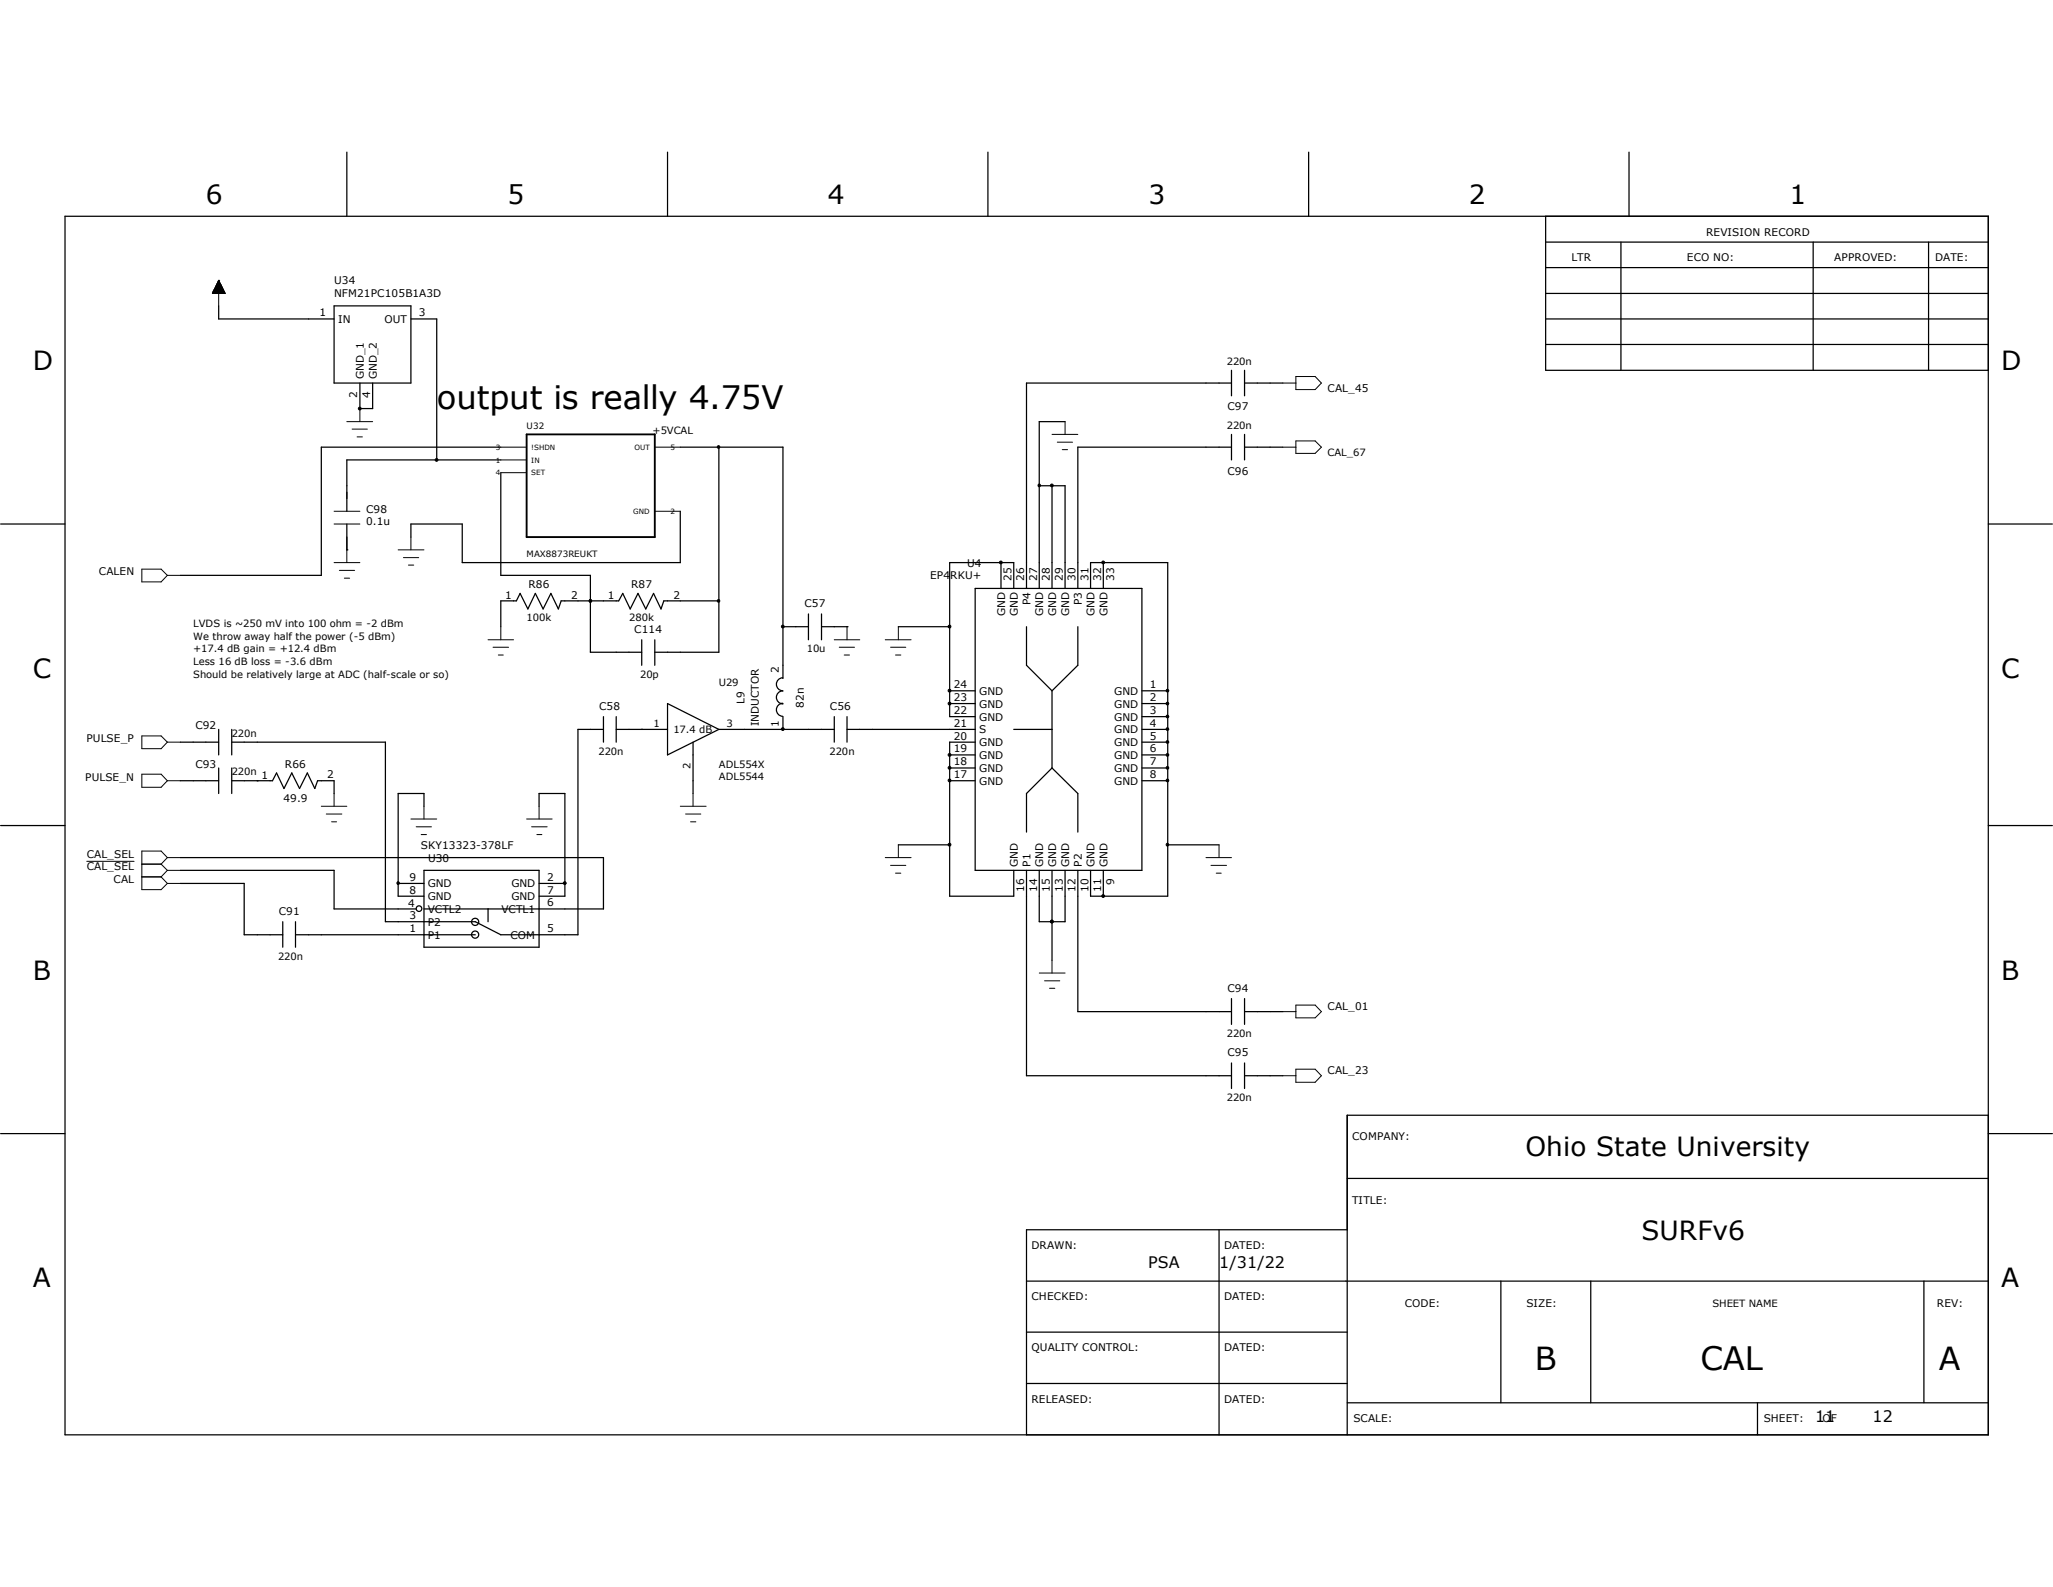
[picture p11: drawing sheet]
<svg xmlns="http://www.w3.org/2000/svg" width="279mm" height="216mm" viewBox="0 0 279 216" stroke-linecap="round" stroke-linejoin="round" font-family="sans-serif">
<g fill="none" stroke="#000" stroke-width=".17">
<path d="M8.8 29.4h261.8v165.8h-261.8zM47.2 20.7v8.7M90.8 20.7v8.7M134.5 20.7v8.7M178.1 20.7v8.7M210.4 32.9h60.2M210.4 36.4h60.2M210.4 29.4v21h60.2M210.4 39.9h60.2M220.6 32.9v17.5M221.7 20.7v8.7M246.8 32.9v17.5"/>
<path d="M262.5 32.9v17.5M29.8 41.6v1.8h15.7M45.5 41.6h10.4v10.5h-10.4zM49 55.6h.1M49 52.1v3.5M50.7 52.1v3.5h-1.7M55.9 43.4h3.5v19.2M144.9 57.4h-3.5v22.7M167.6 52.1h-27.9v28M167.6 50.4v3.4M167.6 59.1v3.5M169.4 50.4v3.4"/>
<path d="M169.4 59.1v3.5M169.4 52.1h5.2M210.4 43.4h60.2M210.4 46.9h60.2M.1 71.3h8.7M47.2 74.8h.1M47.2 71.3v3.5M68.2 62.6h-21v7M68.2 60.8h-24.5v17.5h-19.1M68.2 64.3v14h12.1v10.4h7M92.6 69.6v6.9h-29.7v-5.2h-7v1.8M92.6 60.8h14v31.4"/>
<path d="M97.8 60.8v27.9h-8.7M136.2 76.5h.1M136.2 76.5v3.6M141.4 66.1h3.5v14M143.2 66.1v14M150.2 76.5h.1M150.2 76.5v3.6M167.6 60.8h-20.9v19.3M169.4 60.8h5.2M270.6 71.3h8.7M29.8 99.2v3.5M31.5 99.2v3.5"/>
<path d="M80.3 81.7h.1M82.1 99.2h-3.4v28h-10.5l-3.5-1.8h-12.2v-24.4h-21M82.1 97.5v3.5M83.9 99.2h6.9M83.9 97.5v3.5M87.3 99.2h.1M87.3 87v3.5M89.1 87v3.5M90.8 95.7l7 3.5-7 3.5zM97.8 99.2h15.7M97.8 81.7h-7.5l-.3 1.1-1.1-2.1-1 2.1-1.1-2.1-1 2.1-1-2.1-.6 1h-7.8l-.4 1.1-1-2.1-1.1 2.1-1-2.1-1.1 2.1-1-2.1-.5 1h-2.1v3.6M106.6 99.2h.1"/>
<path d="M106.6 85.3h.1M106.6 97.5v1.7M106.6 85.3h3.4M106.6 95.8l-.1-.1a.89 .89 0 0 0-.8 .9 .89 .89 0 0 0 .8 .9M106.6 94a.87 .87 0 0 0-.9 .9 .87 .87 0 0 0 .8 .9M106.6 92.3l-.1-.1a.89 .89 0 0 0-.8 .9 .89 .89 0 0 0 .8 .9M110 83.5v3.5M111.8 85.3h3.5M111.8 83.5v3.5M113.5 97.5v3.5M115.3 85.3h.1M115.3 99.2h17.4"/>
<path d="M115.3 97.5v3.5M122.3 85.3h6.9M129.2 94h.1M129.2 95.7h.1M129.2 94h3.5M129.2 95.7h3.5M132.7 80.1h22.7v38.3h-22.7zM138 99.2h5.2M138 80.1v-3.6h-8.8v21h3.5M139.7 85.3v5.2l3.5 3.5M143.2 94v10.5M146.7 85.3v5.2l-3.5 3.5"/>
<path d="M148.4 80.1v-3.6h10.5v45.4h-10.5v-3.5M155.4 99.2h3.5M155.4 94h3.5M155.4 95.7h3.5M155.4 97.5h3.5M158.9 94h.1M158.9 97.5h.1M158.9 95.7h.1M158.9 99.2h.1M.1 112.3h8.7M24.6 118.4h20.9v5.3h11.1M24.6 101h5.2"/>
<path d="M24.6 106.2h5.2M24.6 116.7h57.5v7h-24.4M29.8 104.5v3.4M31.5 106.2h5.6l.5-1 1.1 2.1 1-2.1 1.1 2.1 1-2.1 1 2.1 .4-1.1h2.3v1.7M31.5 104.5v3.4M35 106.2h.1M57.7 118.4h15.7v10.5h-15.7zM57.7 109.7v-1.8h-3.5v14h3.5M73.4 109.7v-1.8h3.5v14h-3.5M94.3 101v6.9M122.3 114.9h6.9M129.2 102.7h.1"/>
<path d="M129.2 104.5h.1M129.2 106.2h.1M129.2 102.7h3.5M129.2 104.5h3.5M129.2 106.2h3.5M132.7 101h-3.5v20.9h8.8v-3.5M139.7 118.4v27.9h27.9M141.4 118.4v7h3.5v-7M143.2 104.5l-3.5 3.4v5.3M143.2 118.4v12.2M143.2 104.5l3.5 3.4v5.3M146.7 118.4v19.2h20.9"/>
<path d="M150.2 118.4v3.5M155.4 101h3.5M155.4 102.7h3.5M155.4 104.5h3.5M155.4 106.2h3.5M158.9 101h.1M158.9 102.7h.1M158.9 104.5h.1M158.9 106.2h.1M158.9 114.9h7M270.6 112.3h8.7M24.6 120.2h8.6v7h5.3"/>
<path d="M38.5 125.4v3.5M40.2 127.2h24.5M40.2 125.4v3.5M54.2 120.2h.1M54.2 120.2h3.5M66.4 123.7v1.7M73.4 120.2h3.5M76.9 120.2h.1M143.2 125.4h.1M150.2 121.9h.1M167.6 135.8v3.6M169.4 137.6h5.2"/>
<path d="M169.4 135.8v3.6M.1 154.2h8.7M167.6 144.6v3.5M169.4 144.6v3.5M169.4 146.3h5.2M270.6 151.7h-87.3v43.5M270.6 154.2h8.7M139.7 174.3h130.9M165.9 167.3v27.9M183.3 160.3h87.3M183.3 167.3h-43.6v27.9M204.3 174.3v16.5"/>
<path d="M216.5 174.3v16.5M261.8 174.3v16.5M139.7 181.2h43.6M139.7 188.2h43.6M183.3 190.8h87.3M239.2 190.8v4.4"/>
<circle cx="57" cy="123.6" r=".38"/>
<circle cx="64.7" cy="125.4" r=".49"/>
<circle cx="64.7" cy="127.1" r=".49"/>
</g>
<g fill="none" stroke="#000" stroke-width=".14">
<path d="M28.9 39.9v-.1h1.7v.1M29 39.8h1.6M29 39.9v-.2h1.5v.2M29 39.6h1.5M29 39.9v-.4h1.4v.4M29.1 39.5h1.3M29.1 39.9v-.5h1.3v.5M29.2 39.3h1.2M29.2 39.9v-.6h1.1v.6M29.3 39.2h1M29.3 39.9v-.8h1v.8M29.3 39.1h.9"/>
<path d="M29.4 38.9h.7M29.4 39.9v-1.1h.7v1.1M29.5 38.8h.6M29.5 39.9v-1.2h.6v1.2M29.5 38.7h.5M29.6 38.5h.3M29.7 38.4h.2M29.7 39.9v-1.6h.1v1.6M29.8 38.1h.1M29.8 38.1v3.5M29.8 38.1l.8 1.8h-1.7M29.8 38.1l-.9 1.8"/>
<path d="M29.8 38.2h.1M29.9 38.4h-.3v1.5M29.9 38.4v1.5M30 38.6h-.5v1.3M30 38.5v1.4M30.2 39h-.9v.9M30.2 38.9v1M47.2 57.4h3.5M47.9 58.4h2.1M48.6 59.4h.7M49 55.6v1.8M143.2 59.1h3.5"/>
<path d="M144.9 57.4v1.7M174.6 52.1h1.8M176.4 51.2h2.6l.8 .9-.8 .9h-2.6zM176.4 60h2.6l.8 .8-.8 .9h-2.6zM19.3 77.4h2.6l.9 .9-.9 .9h-2.6zM22.8 78.3h1.8M45.5 69.6h3.5M45.5 71.3h3.5M45.5 76.5h3.5M46.2 77.6h2.1M46.9 78.7h.7M47.2 74.8v1.7"/>
<path d="M54.2 74.8h3.5M54.9 75.9h2.1M55.6 76.9h.7M55.9 73.1v1.7M68.2 60.8h3.5M68.2 62.6h3.5M68.2 64.3h3.5M89.1 69.6h3.5M89.1 60.8h3.5M143.9 60.2h2.1M144.6 61.2h.7M174.6 60.8h1.8"/>
<path d="M66.4 87h3.5M67.1 88.1h2.1M67.8 89.1h.7M68.2 85.3v1.7M113.5 87h3.5M114.2 88.1h2.1M114.9 89.1h.7M115.3 85.3v1.7M120.5 87h3.5M121.2 88.1h2.1M121.9 89.1h.7M122.3 85.3v1.7"/>
<path d="M11.8 117.2h6.4M19.3 100.1h2.6l.9 .9-.9 .9h-2.6zM19.3 105.3h2.6l.9 .9-.9 .9h-2.6zM19.3 119.3h2.6M19.3 117.6h2.6M21.9 119.3l.9 .9M21.9 117.6l.9 .8M22.8 116.7l-.9-.9h-2.6v5.2h2.6l.9-.8M22.8 101h1.8M22.8 106.2h1.8M22.8 116.7h1.8M22.8 118.4h1.8"/>
<path d="M22.8 118.4l-.9 .9M22.8 116.7l-.9 .9M43.7 109.7h3.5M44.4 110.7h2.1M45.1 111.8h.7M45.5 107.9v1.8M55.9 111.4h3.5M56.6 112.5h2.1M57.3 113.5h.7M57.7 109.7v1.7M71.7 111.4h3.4M72.3 112.5h2.2"/>
<path d="M73.1 113.5h.6M73.4 109.7v1.7M92.6 109.7h3.5M93.3 110.7h2.1M94 111.8h.7M94.3 107.9v1.8M120.5 116.7h3.5M121.2 117.7h2.1M121.9 118.8h.7M122.3 114.9v1.8M164.1 116.7h3.5M164.8 117.7h2.1"/>
<path d="M165.5 118.8h.7M165.9 114.9v1.8M22.8 120.2h1.8M141.4 132.4h3.5M142.2 133.4h2M142.8 134.5h.8M143.2 130.6v1.8M174.6 137.6h1.8M176.4 136.7h2.6l.8 .9-.8 .9h-2.6zM174.6 146.3h1.8M176.4 145.5h2.6l.8 .8-.8 .9h-2.6z"/>
</g>
<path d="M71.7 59.1h17.4v14h-17.4z" fill="none" stroke="#000" stroke-width=".25"/>
<g fill="#000" stroke="#000" stroke-width=".14">
<circle cx="49" cy="55.6" r=".19"/>
<circle cx="59.4" cy="62.6" r=".19"/>
<circle cx="97.8" cy="60.8" r=".18"/>
<circle cx="136.2" cy="76.5" r=".19"/>
<circle cx="141.4" cy="66" r=".18"/>
<circle cx="143.2" cy="66" r=".19"/>
<circle cx="150.1" cy="76.5" r=".19"/>
<circle cx="80.3" cy="81.7" r=".18"/>
<circle cx="97.8" cy="81.7" r=".18"/>
<circle cx="106.5" cy="85.2" r=".19"/>
<circle cx="106.5" cy="99.2" r=".19"/>
<circle cx="129.2" cy="85.2" r=".19"/>
<circle cx="129.2" cy="94" r=".19"/>
<circle cx="129.2" cy="95.7" r=".19"/>
<circle cx="158.9" cy="99.2" r=".18"/>
<circle cx="158.9" cy="93.9" r=".18"/>
<circle cx="158.9" cy="95.7" r=".18"/>
<circle cx="158.9" cy="97.5" r=".18"/>
<circle cx="129.2" cy="104.5" r=".19"/>
<circle cx="129.2" cy="102.7" r=".19"/>
<circle cx="129.2" cy="114.9" r=".19"/>
<circle cx="129.2" cy="106.2" r=".19"/>
<circle cx="158.9" cy="114.9" r=".18"/>
<circle cx="158.9" cy="106.2" r=".18"/>
<circle cx="158.9" cy="100.9" r=".18"/>
<circle cx="158.9" cy="102.7" r=".18"/>
<circle cx="158.9" cy="104.4" r=".18"/>
<circle cx="54.2" cy="120.1" r=".18"/>
<circle cx="76.9" cy="120.1" r=".19"/>
<circle cx="143.2" cy="125.4" r=".19"/>
<circle cx="150.1" cy="121.9" r=".19"/>
</g>
<g font-size="4.4">
<text x="59.4" y="55.6">output is really 4.75V</text>
<text x="231.4" y="186.4">CAL</text>
</g>
<g font-size="4.3">
<text x="208.9" y="186.4">B</text>
<text x="263.9" y="186.4">A</text>
</g>
<g font-size="3.6">
<text x="28" y="27.7">6</text>
<text x="69" y="27.7">5</text>
<text x="112.6" y="27.7">4</text>
<text x="156.3" y="27.7">3</text>
<text x="199.9" y="27.7">2</text>
<text x="243.5" y="27.7">1</text>
<text x="4.5" y="50.4">D</text>
<text x="272.3" y="50.4">D</text>
<text x="4.5" y="92.2">C</text>
<text x="272.3" y="92.2">C</text>
<text x="4.5" y="133.3">B</text>
<text x="272.3" y="133.3">B</text>
<text x="207.6" y="157.3">Ohio State University</text>
<text x="223.4" y="168.7">SURFv6</text>
<text x="4.5" y="175.1">A</text>
<text x="272.3" y="175.1">A</text>
</g>
<g font-size="2.2">
<text x="156.3" y="172.5">PSA</text>
<text x="165.9" y="172.5">1/31/22</text>
<text x="247" y="193.4">11</text>
<text x="254.9" y="193.4">12</text>
</g>
<g font-size="1.4">
<text x="213.9" y="35.5">LTR</text>
<text x="229.6" y="35.5">ECO NO:</text>
<text x="232.2" y="32">REVISION RECORD</text>
<text x="249.6" y="35.5">APPROVED:</text>
<text x="263.4" y="35.5">DATE:</text>
<text x="45.5" y="38.7">U34</text>
<text x="45.5" y="40.5">NFM21PC105B1A3D</text>
<text x="43.5" y="43">1</text>
<text x="46" y="43.9">IN</text>
<text x="52.3" y="43.9">OUT</text>
<text x="57" y="43">3</text>
<text x="49.5" y="51.6" transform="rotate(-90 49.5 51.6)">GND_1</text>
<text x="51.3" y="51.6" transform="rotate(-90 51.3 51.6)">GND_2</text>
<text x="167" y="49.7">220n</text>
<text x="180.7" y="53.4">CAL_45</text>
<text x="48.6" y="54.1" transform="rotate(-90 48.6 54.1)">2</text>
<text x="50.4" y="54.1" transform="rotate(-90 50.4 54.1)">4</text>
<text x="88.8" y="59.1">+5VCAL</text>
<text x="167" y="58.4">220n</text>
<text x="167" y="55.8">C97</text>
<text x="167" y="64.6">C96</text>
<text x="180.7" y="62">CAL_67</text>
<text x="49.8" y="69.7">C98</text>
<text x="49.8" y="71.4">0.1u</text>
<text x="131.6" y="77.1">U4</text>
<text x="13.5" y="78.3">CALEN</text>
<text x="68.7" y="81.5">1</text>
<text x="71.9" y="80.1">R86</text>
<text x="77.7" y="81.4">2</text>
<text x="82.7" y="81.5">1</text>
<text x="85.9" y="80.1">R87</text>
<text x="91.7" y="81.4">2</text>
<text x="109.5" y="82.6">C57</text>
<text x="126.6" y="78.8">EP4RKU+</text>
<text x="136.8" y="83.8" transform="rotate(-90 136.8 83.8)">GND</text>
<text x="137.7" y="79" transform="rotate(-90 137.7 79)">25</text>
<text x="138.5" y="83.8" transform="rotate(-90 138.5 83.8)">GND</text>
<text x="139.4" y="79" transform="rotate(-90 139.4 79)">26</text>
<text x="140.2" y="82.3" transform="rotate(-90 140.2 82.3)">P4</text>
<text x="141.1" y="79" transform="rotate(-90 141.1 79)">27</text>
<text x="142" y="83.8" transform="rotate(-90 142 83.8)">GND</text>
<text x="142.9" y="79" transform="rotate(-90 142.9 79)">28</text>
<text x="143.7" y="83.8" transform="rotate(-90 143.7 83.8)">GND</text>
<text x="144.6" y="79" transform="rotate(-90 144.6 79)">29</text>
<text x="145.5" y="83.8" transform="rotate(-90 145.5 83.8)">GND</text>
<text x="146.4" y="79" transform="rotate(-90 146.4 79)">30</text>
<text x="147.2" y="82.3" transform="rotate(-90 147.2 82.3)">P3</text>
<text x="148.1" y="79" transform="rotate(-90 148.1 79)">31</text>
<text x="149" y="83.8" transform="rotate(-90 149 83.8)">GND</text>
<text x="149.9" y="79" transform="rotate(-90 149.9 79)">32</text>
<text x="150.7" y="83.8" transform="rotate(-90 150.7 83.8)">GND</text>
<text x="151.6" y="79" transform="rotate(-90 151.6 79)">33</text>
<text x="26.3" y="85.3">LVDS is ~250 mV into 100 ohm = -2 dBm</text>
<text x="26.3" y="88.7">+17.4 dB gain = +12.4 dBm</text>
<text x="26.3" y="87">We throw away half the power (-5 dBm)</text>
<text x="71.7" y="84.5">100k</text>
<text x="85.6" y="84.5">280k</text>
<text x="86.3" y="86.1">C114</text>
<text x="109.8" y="88.7">10u</text>
<text x="26.3" y="90.5">Less 16 dB loss = -3.6 dBm</text>
<text x="26.3" y="92.2">Should be relatively large at ADC (half-scale or so)</text>
<text x="87.1" y="92.2">20p</text>
<text x="97.8" y="93.3">U29</text>
<text x="101.3" y="95.8" transform="rotate(-90 101.3 95.8)">L9</text>
<text x="106" y="91.5" transform="rotate(-90 106 91.5)">2</text>
<text x="129.8" y="93.6">24</text>
<text x="129.8" y="95.4">23</text>
<text x="133.3" y="94.5">GND</text>
<text x="151.6" y="94.5">GND</text>
<text x="156.5" y="93.6">1</text>
<text x="156.5" y="95.4">2</text>
<text x="11.8" y="101">PULSE_P</text>
<text x="26.6" y="99.2">C92</text>
<text x="31.5" y="100.2">220n</text>
<text x="81.5" y="96.6">C58</text>
<text x="88.9" y="98.9">1</text>
<text x="91.7" y="99.7">17.4 dB</text>
<text x="98.9" y="98.9">3</text>
<text x="103.3" y="98.8" transform="rotate(-90 103.3 98.8)">INDUCTOR</text>
<text x="106" y="98.9" transform="rotate(-90 106 98.9)">1</text>
<text x="109.4" y="96.3" transform="rotate(-90 109.4 96.3)">82n</text>
<text x="112.9" y="96.6">C56</text>
<text x="129.8" y="97.1">22</text>
<text x="129.8" y="98.9">21</text>
<text x="129.8" y="100.6">20</text>
<text x="133.3" y="96.3">GND</text>
<text x="133.3" y="98">GND</text>
<text x="133.3" y="99.8">S</text>
<text x="133.3" y="101.5">GND</text>
<text x="151.6" y="96.3">GND</text>
<text x="151.6" y="98">GND</text>
<text x="151.6" y="99.8">GND</text>
<text x="151.6" y="101.5">GND</text>
<text x="156.5" y="97.1">3</text>
<text x="156.5" y="98.9">4</text>
<text x="156.5" y="100.6">5</text>
<text x="11.6" y="106.2">PULSE_N</text>
<text x="26.6" y="104.5">C93</text>
<text x="31.5" y="105.5">220n</text>
<text x="35.6" y="105.9">1</text>
<text x="38.8" y="104.5">R66</text>
<text x="44.5" y="105.9">2</text>
<text x="81.4" y="102.7">220n</text>
<text x="94" y="104.6" transform="rotate(-90 94 104.6)">2</text>
<text x="97.8" y="104.4">ADL554X</text>
<text x="97.8" y="106.2">ADL5544</text>
<text x="112.9" y="102.7">220n</text>
<text x="129.8" y="102.4">19</text>
<text x="129.8" y="104.1">18</text>
<text x="129.8" y="105.9">17</text>
<text x="133.3" y="103.3">GND</text>
<text x="133.3" y="105">GND</text>
<text x="133.3" y="106.8">GND</text>
<text x="151.6" y="103.3">GND</text>
<text x="151.6" y="105">GND</text>
<text x="151.6" y="106.8">GND</text>
<text x="156.5" y="102.4">6</text>
<text x="156.5" y="104.1">7</text>
<text x="156.5" y="105.9">8</text>
<text x="38.6" y="109.1">49.9</text>
<text x="11.8" y="118.4">CAL_SEL</text>
<text x="11.8" y="116.7">CAL_SEL</text>
<text x="55.7" y="119.8">9</text>
<text x="57.3" y="115.5">SKY13323-378LF</text>
<text x="58.3" y="117.2">U30</text>
<text x="74.5" y="119.8">2</text>
<text x="138.5" y="117.9" transform="rotate(-90 138.5 117.9)">GND</text>
<text x="140.2" y="117.9" transform="rotate(-90 140.2 117.9)">P1</text>
<text x="142" y="117.9" transform="rotate(-90 142 117.9)">GND</text>
<text x="143.7" y="117.9" transform="rotate(-90 143.7 117.9)">GND</text>
<text x="145.5" y="117.9" transform="rotate(-90 145.5 117.9)">GND</text>
<text x="147.2" y="117.9" transform="rotate(-90 147.2 117.9)">P2</text>
<text x="149" y="117.9" transform="rotate(-90 149 117.9)">GND</text>
<text x="150.7" y="117.9" transform="rotate(-90 150.7 117.9)">GND</text>
<text x="15.5" y="120.2">CAL</text>
<text x="37.9" y="124.5">C91</text>
<text x="55.5" y="123.4">4</text>
<text x="55.7" y="125.1">3</text>
<text x="55.7" y="121.6">8</text>
<text x="58.2" y="125.9">P2</text>
<text x="58.2" y="124.2">VCTL2</text>
<text x="58.2" y="122.5">GND</text>
<text x="58.2" y="120.7">GND</text>
<text x="68.2" y="124.2">VCTL1</text>
<text x="69.6" y="120.7">GND</text>
<text x="69.6" y="122.5">GND</text>
<text x="74.5" y="123.3">6</text>
<text x="74.5" y="121.6">7</text>
<text x="139.4" y="121.3" transform="rotate(-90 139.4 121.3)">16</text>
<text x="141.1" y="121.3" transform="rotate(-90 141.1 121.3)">14</text>
<text x="142.9" y="121.3" transform="rotate(-90 142.9 121.3)">15</text>
<text x="144.6" y="121.3" transform="rotate(-90 144.6 121.3)">13</text>
<text x="146.4" y="121.3" transform="rotate(-90 146.4 121.3)">12</text>
<text x="148.1" y="121.3" transform="rotate(-90 148.1 121.3)">10</text>
<text x="149.9" y="121.3" transform="rotate(-90 149.9 121.3)">11</text>
<text x="151.6" y="120.4" transform="rotate(-90 151.6 120.4)">9</text>
<text x="37.8" y="130.6">220n</text>
<text x="55.7" y="126.8">1</text>
<text x="58.2" y="127.7">P1</text>
<text x="69.5" y="127.7">COM</text>
<text x="74.5" y="126.8">5</text>
<text x="167" y="135">C94</text>
<text x="180.7" y="137.5">CAL_01</text>
<text x="167" y="141.1">220n</text>
<text x="167" y="143.7">C95</text>
<text x="167" y="149.8">220n</text>
<text x="180.7" y="146.2">CAL_23</text>
<text x="184" y="155.1">COMPANY:</text>
<text x="184" y="163.8">TITLE:</text>
<text x="140.4" y="169.9">DRAWN:</text>
<text x="166.6" y="169.9">DATED:</text>
<text x="140.4" y="176.9">CHECKED:</text>
<text x="166.6" y="176.9">DATED:</text>
<text x="191.2" y="177.8">CODE:</text>
<text x="207.7" y="177.8">SIZE:</text>
<text x="233" y="177.8">SHEET NAME</text>
<text x="263.6" y="177.8">REV:</text>
<text x="140.4" y="183.9">QUALITY CONTROL:</text>
<text x="166.6" y="183.9">DATED:</text>
<text x="140.4" y="190.8">RELEASED:</text>
<text x="166.6" y="190.8">DATED:</text>
<text x="184.2" y="193.5">SCALE:</text>
<text x="240" y="193.5">SHEET:</text>
<text x="248" y="193.5">OF</text>
</g>
<g font-size="1.2">
<text x="71.7" y="58.4">U32</text>
<text x="71.7" y="75.8">MAX8873REUKT</text>
</g>
<g font-size="1">
<text x="67.5" y="61.2">3</text>
<text x="67.5" y="62.9">1</text>
<text x="67.5" y="64.7">4</text>
<text x="72.3" y="61.2">!SHDN</text>
<text x="72.3" y="62.9">IN</text>
<text x="72.3" y="64.7">SET</text>
<text x="86.4" y="61.2">OUT</text>
<text x="91.3" y="61.2">5</text>
<text x="86.2" y="69.9">GND</text>
<text x="91.3" y="69.9">2</text>
</g>
</svg>
